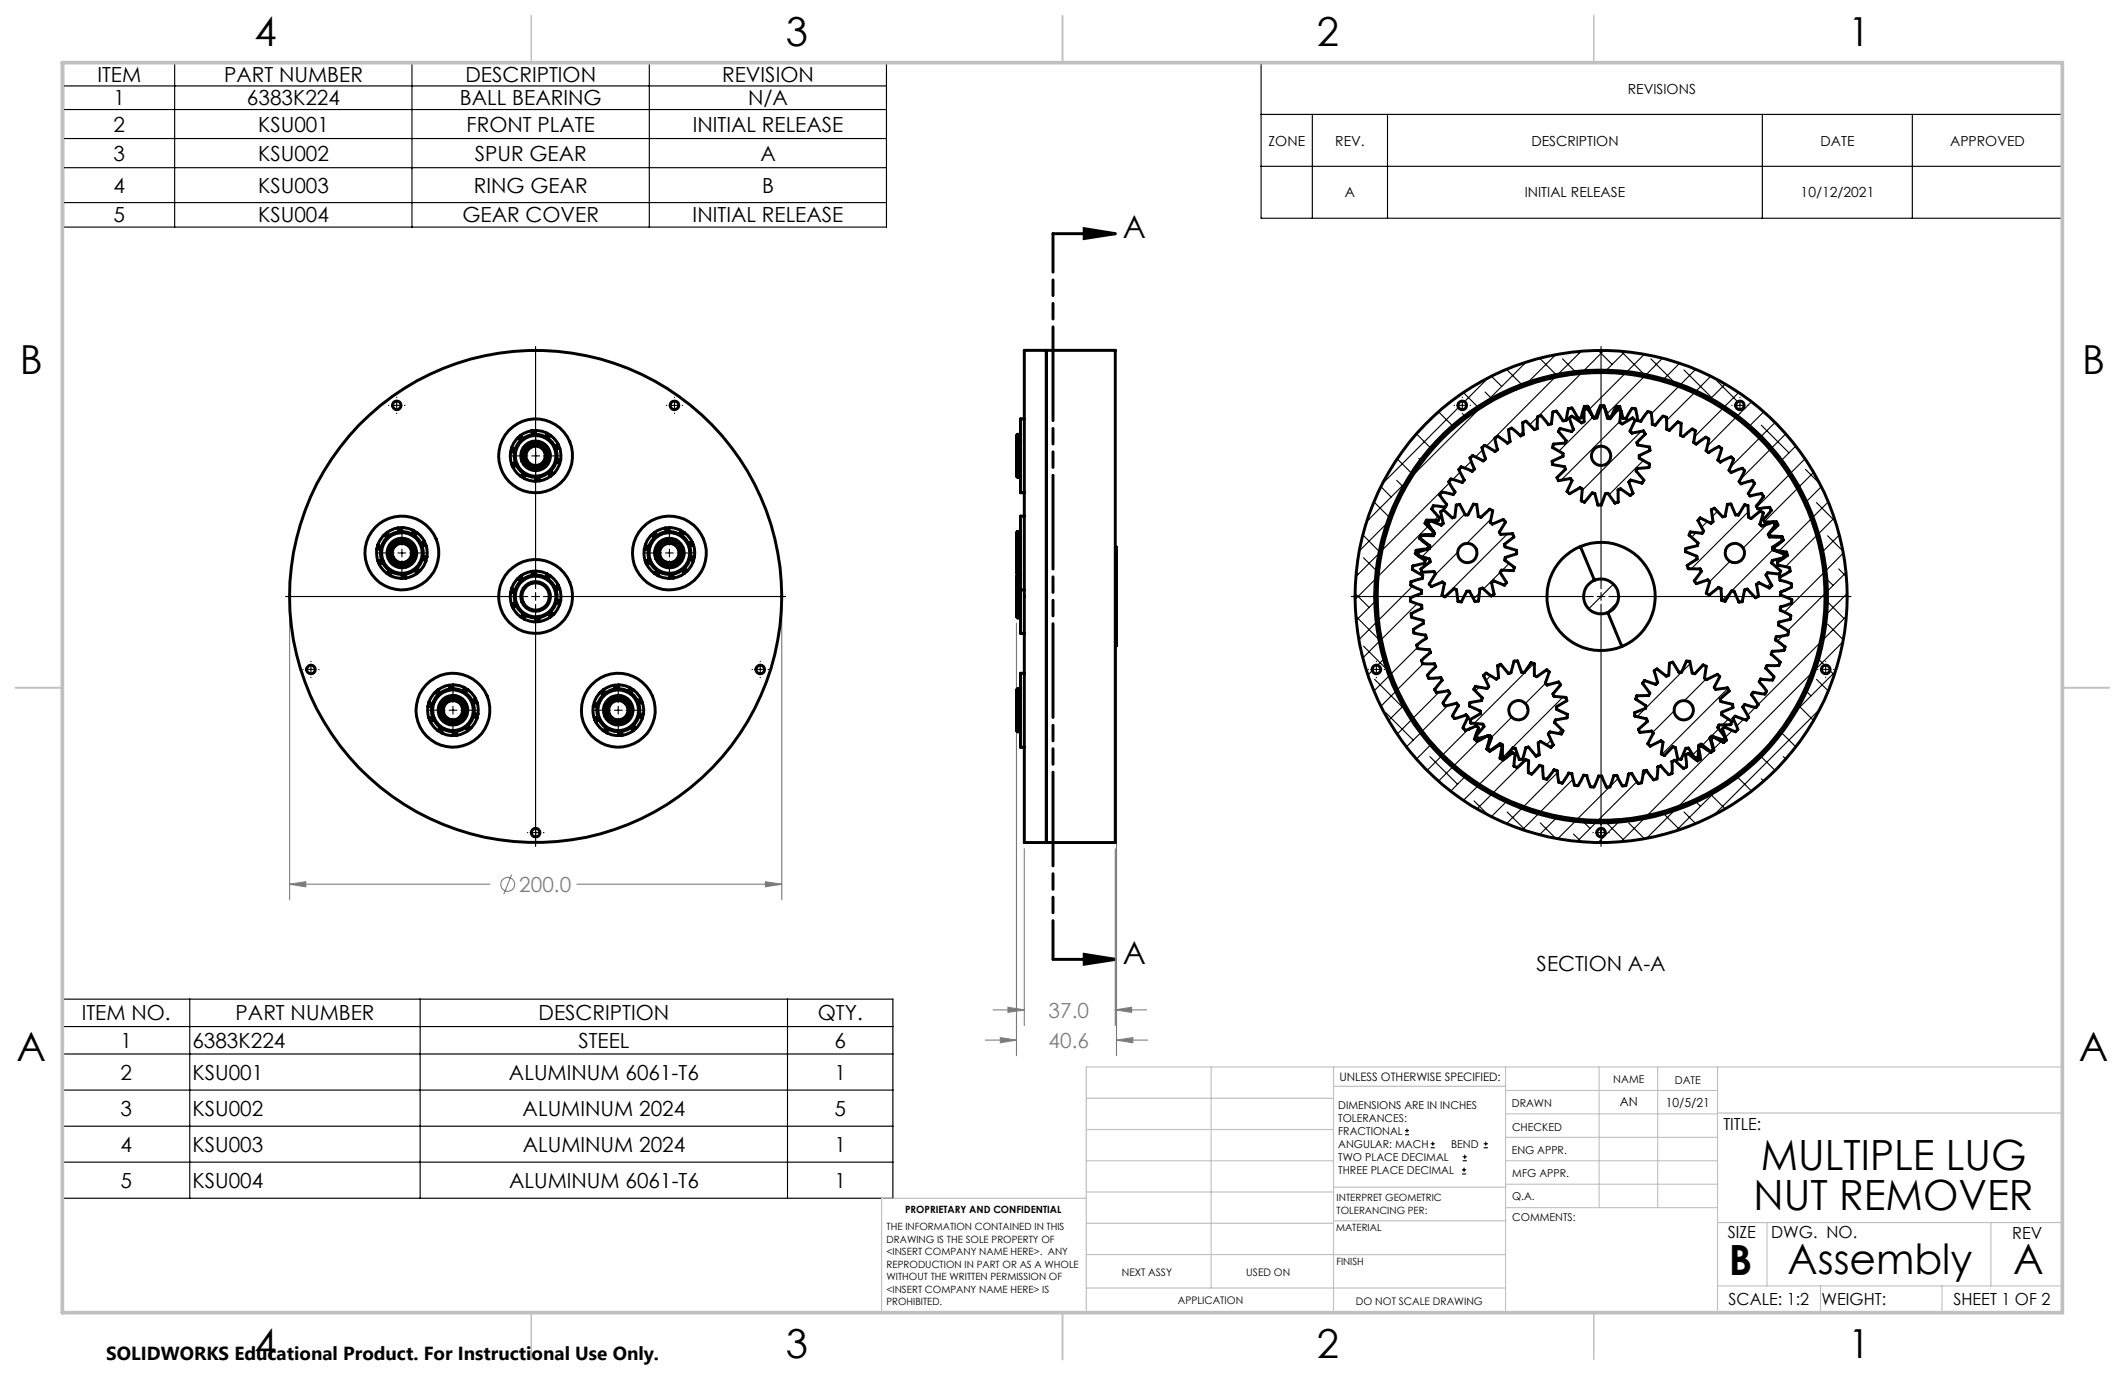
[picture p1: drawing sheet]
<svg xmlns="http://www.w3.org/2000/svg" width="432mm" height="279mm" viewBox="0 0 432 279" stroke-linecap="round" stroke-linejoin="round" font-family="sans-serif">
<g fill="none" stroke="#808080" stroke-width=".23">
<path d="M58.8 122.5v60.3M158.9 122.5v60.3M206.6 126.6v87.9M226.9 131.7v82.8M58.8 179.7l3.3-.5v1zM58.8 179.7h40.8M104 177.7l-1.6 4M117.2 179.7h41.7M155.5 179.2l3.4 .5-3.4 .5zM208.1 172.5v35.9M226.6 172.5v35.9M200.2 211.3h6.4"/>
<path d="M201.8 205.2h6.3M203.3 210.9l3.3 .4-3.3 .6zM204.8 204.7l3.3 .5-3.3 .5zM226.6 205.2l3.3-.5v1zM226.6 205.2h6.4M226.9 211.3l3.3-.4v1zM226.9 211.3h6.3"/>
<circle cx="103.2" cy="179.7" r="1.41"/>
</g>
<g fill="none" stroke="#000" stroke-width=".23">
<path d="M12.9 12.7h167.2v33.4h-167.2zM12.9 17.5h167.2M35.5 12.7v33.4M83.7 12.7v33.4M131.9 12.7v33.4M256.3 12.7h162.8v31.6h-162.8zM12.9 22.3h167.2M12.9 28.2h167.2M12.9 34.1h167.2M256.3 23.2h162.8M256.3 33.8h162.8M266.7 23.2v21.1"/>
<path d="M281.9 23.2v21.1M358.1 23.2v21.1M388.6 23.2v21.1M12.9 41.2h167.2M108.8 70.4v49.2M325.3 70.4v49.2M79 82.4h.1M79.8 82.4h1.6M80.6 80.7v.1M80.6 81.6v1.5M80.6 84h.1M82.2 82.4h.1"/>
<path d="M103.7 92.6h3.5M108.1 92.6h1.5M110.4 92.6h3.6M135.4 82.4h.1M136.2 82.4h1.6M137.1 80.7v.1M137.1 81.6v1.5M137.1 84h.1M138.6 82.4h.1M295.5 82.4h.1M296.3 82.4h1.6M297.1 80.7v.1"/>
<path d="M297.1 81.6v1.5M297.1 84h.1M298.7 82.4h.1M351.9 82.4h.1M352.8 82.4h1.6M353.6 80.7v.1M353.6 81.6v1.5M353.6 84h.1M355.1 82.4h.1M76.5 112.4h3.6M80.9 112.4h1.5M81.7 107.2v3.6"/>
<path d="M81.7 111.6v1.6M81.7 113.9v3.6M83.3 112.4h3.5M130.8 112.4h3.6M135.2 112.4h1.6M136 107.2v3.6M136 111.6v1.6M136 113.9v3.6M137.6 112.4h3.6M58 121.2h49.2M61.5 136h.1M62.4 136h1.6"/>
<path d="M63.2 134.4h.1M63.2 135.3v1.5M63.2 137.6v.1M64.8 136h.1M92 139.2v3.5M108.1 121.2h1.5M108.8 120.4v1.6M108.8 122.8v49.2M110.4 121.2h49.2M125.6 139.2v3.5M152.8 136h.1M153.7 136h1.6"/>
<path d="M154.5 134.4h.1M154.5 135.3v1.5M154.5 137.6v.1M156.1 136h.1M274.6 121.2h49.1M278 136h.1M278.9 136h1.6M279.7 134.4h.1M279.7 135.3v1.5M279.7 137.6v.1M281.3 136h.1M324.6 121.2h1.5"/>
<path d="M325.3 120.4v1.6M325.3 122.8v49.2M326.9 121.2h49.2M369.3 136h.1M370.2 136h1.6M371 134.4h.1M371 135.3v1.5M371 137.6v.1M372.6 136h.1M86.9 144.3h3.6M91.3 144.3h1.6M92 143.5v1.6"/>
<path d="M92 145.9v3.6M93.6 144.3h3.6M120.5 144.3h3.5M124.8 144.3h1.6M125.6 143.5v1.6M125.6 145.9v3.6M127.2 144.3h3.6M107.2 169.2h.1M108.1 169.2h1.5M110.4 169.2h.1M323.7 169.2h.1M324.6 169.2h1.5"/>
<path d="M326.9 169.2h.1M12.7 203h168.7v40.5h-168.7zM12.7 208.6h168.7M12.7 214.2h168.7M38.6 203v40.5M85.4 203v40.5M160 203v40.5M12.7 221.5h168.7M12.7 228.8h168.7M12.7 236.1h168.7M285.5 230.6h.8M285.5 229.7h.8"/>
<path d="M285.9 229.3v.9M290.7 233.2h.8M290.7 232.4h.8M291.1 232v.8M297.1 238.5h.8M297.1 237.7h.8M297.2 235.9h.9M297.2 235.1h.9M297.5 237.3v.8M297.6 234.6v.9M301.5 233.2h.8M301.5 232.4h.8"/>
<path d="M301.9 232v.8"/>
</g>
<path d="M220.3 46.5l6.4 1-6.4 1zM220.3 193.9l6.4 1-6.4 1z" fill="none" stroke="#000" stroke-width=".6" stroke-linecap="butt"/>
<path d="M214 47.5h12.7M214 194.9h12.7" fill="none" stroke="#000" stroke-width=".6"/>
<path d="M214 47.5v147.4" fill="none" stroke="#000" stroke-width=".6" stroke-dasharray="19 1.6 3.2 1.6 3.2 1.6" stroke-dashoffset="11.2"/>
<g fill="none" stroke="#c0c0c0" stroke-width=".23">
<path d="M246.1 216.8v44.9M271 216.8v49.9M305.9 216.8v49.9M324.9 216.8v28.6M336.8 216.8v28.6M349 216.8v49.9M419.1 216.8h-198.4v49.9M220.7 235.9h50.3M220.7 229.5h50.3M220.7 223.2h50.3M271 220.7h34.9M305.9 231.1h43.1"/>
<path d="M305.9 226.3h43.1M305.9 221.6h43.1M305.9 235.9h43.1M349 226.2h70.1M220.7 248.6h50.3M220.7 242.2h50.3M220.7 254.9h50.3M220.7 243.5h-41.6v23.2M271 255h34.9M271 248.1h35M271 241.2h35M305.9 240.6h43.1"/>
<path d="M306 245.4h43M349 248.4h70.1M359.1 248.4v12.9M404.6 248.4v12.9M220.7 261.7h85.2M349 261.3h70.1M369.9 261.3v5.4M394.6 261.3v5.4"/>
</g>
<path d="M108 3.2v9.5M215.9 3.2v9.5M323.8 3.2v9.5M3.1 139.7h9.6M419.1 139.7h9.5M108 266.7v9.6M215.9 266.7v9.6M323.8 266.7v9.6" fill="none" stroke="#c0c0c0" stroke-width=".3"/>
<path d="M12.7 12.7h406.4v254h-406.4z" fill="none" stroke="#c0c0c0" stroke-width=".75"/>
<path d="M220.3 46.5l6.4 1-6.4 1zM220.3 193.9l6.4 1-6.4 1z" fill="#000"/>
<path d="M58.8 179.7l3.3-.5v1zM155.5 179.2l3.4 .5-3.4 .5zM203.3 210.9l3.3 .4-3.3 .6zM226.9 211.3l3.3-.4v1zM204.8 204.7l3.3 .5-3.3 .5zM226.6 205.2l3.3-.5v1z" fill="#808080"/>
<g fill="none" stroke="#000" stroke-width=".6">
<path d="M208.1 71.2h18.5v100h-18.5zM212.6 71.2v100zM103.8 91.9h.7M103.9 91l.8 .3M104.7 94l-.8 .2M104.9 94.6l-.7 .4M105.2 89l.6 .5M105.8 88.4l.4 .7M106.3 96.2l-.5 .6M106.8 96.5l-.3 .8M108 87.5l.2 .8M108.9 87.5l-.1 .8"/>
<path d="M108.9 97l-.1 .8M109.5 96.9l.2 .8M111.1 88l-.2 .8M111.4 96.1l.4 .7M111.9 95.7l.6 .5M111.9 88.5l-.5 .6M113 93.9l.7 .4M113.1 93.3l.8 .1M113.4 90.2l-.7 .5M113.8 91.1l-.8 .1M206.8 88.3v8.7M206.8 88.3l-.2 .2v8.3l.2 .2"/>
<path d="M206.8 88.3h.6M206.8 97h.6M208.1 85.1h-.7v15h.7M298.9 92.9l.3-.3 2.2 1 .5-.4-.7-2.3 .5-.4 2.1 1.2 .5-.3-.5-2.4 .5-.4 2 1.5 .5-.3-.3-2.5 .7-.3 1.8 1.6 .6-.3-.2-2.4 .6-.3 1.8 1.7 .6-.2v-1.8l.1-.6 .1-.1 .5-.2 1.6 1.9 .6-.2 .3-2.4 .6-.2 1.4 2 .6-.1 .5-2.4 .7-.1 1.2 2.1 .7-.1 .6-2.3 .8-.1 1 2.2h.6l.9-2.3h.7l.8 2.3 .7 .1 .9-2 .1-.2h.4h.3l.7 2.4 .6 .1 1.2-2.1 .8 .1 .4 2.4 .6 .1 1.4-2 .7 .2 .2 2.4 .6 .2 1.6-1.8 .7 .2v2.4l.6 .3 1.8-1.8 .6 .3-.1 2.4 .5 .3 1.9-1.5 .5 .3-.2 2.5 .5 .2 1.9-1.4 .5 .3 .1 .1-.5 2.4 .5 .4 2.2-1.2 .4 .4-.7 2.3 .5 .4 2.2-1 .4 .4-.9 2.3 .2 .1 .3 .3 2.2-.9 .5 .6-1.1 2.2 .4 .4 2.3-.7 .4 .5-1.3 2.2 .4 .5 2.4-.5 .4 .6-1.5 1.9 .3 .6 2.4-.3 .3 .6-1.6 1.8 .3 .6 2.4-.1 .2 .4 .1 .3-1.8 1.7 .2 .5 2.5 .2 .2 .6-1.9 1.6 .1 .6 2.4 .3 .2 .7-2 1.3v.5l.1 .2 2.3 .5 .1 .6-2.1 1.2 .1 .6 2.3 .8v.3a.56 .56 0 0 1-.5 .7l-1.2 .5a.53 .53 0 0 0-.5 .8l1.7 .7a.59 .59 0 0 1 .6 .8l-.1 .2-1.7 .6a.56 .56 0 0 0-.6 .7l2.2 1.2-.1 .7-2.3 .6-.1 .2v.4l2 1.3-.1 .7-2.4 .4-.1 .6 1.9 1.4v.3l-.2 .5-2.4 .1-.2 .7 1.8 1.5-.2 .7h-2.4l-.3 .5 1.7 1.8-.3 .7-2.4-.2-.3 .5 1.5 1.9-.4 .6-2.4-.3-.3 .5 1.2 1.7 .1 .4-.4 .5-2.3-.6-.4 .5 1.2 2.1-.1 .1-.3 .4-2.3-.8-.5 .5 1 2.2-.5 .5-2.2-1-.4 .4 .8 2.3-.6 .5-2.1-1.2-.4 .3-.1 .1 .7 2.3-.5 .4-.9-.4-1.2-.9-.6 .4 .4 2.4-.2 .1-.4 .2-1.9-1.5-.5 .3 .2 2.1v.3l-.2 .1-.4 .2-1.8-1.6-.6 .2 .1 2.5-.7 .2-1.6-1.8-.6 .2-.2 2.5-.7 .2-1.3-1.7a.49 .49 0 0 0-.7-.1l-.4 2.4-.7 .1-1.3-2h-.5l-.2 .1-.5 2.3-.6 .1-.3-.2-1-1.9h-.6l-.8 2.3h-.7l-.9-2.2h-.7l-.9 2.2h-.7l-.8-2.3-.6-.1-1.2 2.2-.6-.1-.6-2.4-.6-.1-1.4 2-.6-.1-.4-2.4-.6-.2-1.5 2-.7-.2-.2-2.5-.5-.2-1.7 1.8-.6-.3v-2.4l-.5-.3-1.8 1.7-.7-.3 .3-2.5-.6-.3-1.9 1.5-.5-.2-.1-.1v-.3l.5-2.1-.6-.4-2 1.3-.5-.3 .6-2.4-.3-.2-.2-.2-2.2 1.1-.5-.4 .9-2.3-.2-.2a.48 .48 0 0 0-.8 0l-1.4 .6a.54 .54 0 0 1-.7-.3l.9-2.3-.4-.5-2.4 .8-.4-.5 1.3-2.1-.4-.5-2.4 .5-.4-.5 1.4-2-.3-.6-2.4 .4-.4-.6 1.6-1.8-.3-.6-2.5 .2-.2-.7 1.6-1.7-.2-.6h-2.4l-.2-.7 1.8-1.6-.2-.6-2.4-.2-.2-.7 1.9-1.4v-.2l-.1-.5-2.4-.4-.1-.7 2-1.2v-.7l-2.4-.6-.1-.7 2.2-1.1v-.6l-2.3-.8v-.7l2.3-.9v-.7l-2.2-1v-.3v-.4l2.3-.7 .1-.6-1.1-.6-1-.7 .1-.6 2.4-.6 .1-.5-2-1.4 .2-.7 2.4-.3v-.2l.1-.4-1.9-1.5 .3-.7 2.4-.1 .2-.6-1.7-1.7 .2-.5v-.1l2.4 .1 .3-.6-1.4-1.6-.2-.2 .1-.2 .3-.4 2.4 .3 .1-.2 .2-.4-1.5-1.9 .4-.6 2.4 .4 .4-.4-1.3-2.1 .4-.6 2.4 .7 .3-.5-1.1-2.1 .5-.5 2.3 .9 .4-.5-.9-2.2zM318.9 85l.5-.4 2 1.3 .3-.1 .2-.1v-2.4l.6-.3 1.4 2 .5-.1 .9-2.3 .7 .1 .6 2.3 .6 .1 1.5-1.9 .7 .3-.3 2.4 .5 .2 2.2-1.2 .4 .5-1 2.2 .4 .4 2.4-.4 .3 .6-1.7 1.7 .2 .5 2.4 .4 .1 .7-2.2 1.1v.5l2.1 1.2-.1 .7-2.5 .2-.1 .5 1.5 1.9-.3 .6-2.4-.7-.3 .4 .8 2.4-.5 .4-2-1.4-.5 .3v2.4l-.6 .2-1.5-1.9h-.3h-.2l-.8 2.3h-.7l-.6-2.3-.6-.1-1.5 1.9-.7-.3 .2-2.5-.4-.2-2.2 1.2-.5-.4 1-2.3-.3-.4-2.4 .5-.3-.7 1.7-1.6-.2-.6-2.4-.4-.1-.7 2.2-1v-.6l-2.1-1.2 .1-.7 2.5-.3 .1-.4-1.5-1.8 .3-.6 2.4 .6 .3-.4zM76.6 111.6h.8M76.8 110.7l.7 .4M77.5 113.8l-.8 .1M77.8 114.3l-.7 .5M78 108.8l.6 .5M78.7 108.2l.4 .7M79.1 115.9l-.5 .6"/>
<path d="M79.6 116.2l-.3 .8M80.8 107.3l.2 .8M81.7 116.7l-.1 .8M81.7 107.2l-.1 .8M82.3 116.7l.2 .8M84 107.7l-.3 .8M84.3 115.9l.4 .7M84.7 115.5l.6 .5M84.7 108.2l-.5 .6M85.8 113.7l.8 .3M86 113.1h.8M86.3 110l-.7 .4"/>
<path d="M86.6 110.8l-.8 .2M103.9 119.6l.8 .3M105.2 117.6l.6 .5M105.8 117l.4 .7M108 116.1l.2 .8M108.9 116l-.1 .8M111.1 116.6l-.2 .7M111.9 117.1l-.5 .6M113.4 118.8l-.7 .5M113.8 119.7l-.8 .1M130.9 111.6l.8 .1M131.1 110.7l.7 .4"/>
<path d="M131.9 113.8l-.8 .1M132.1 114.3l-.7 .5M132.3 108.8l.7 .5M133 108.2l.4 .7M133.5 115.9l-.5 .6M134 116.2l-.3 .8M135.1 107.3l.3 .8M136.1 116.7l-.1 .8M136.1 107.2l-.1 .8M136.7 116.7l.2 .8M138.3 107.7l-.3 .8M138.6 115.9l.4 .7"/>
<path d="M139.1 115.5l.6 .5M139.1 108.2l-.6 .6M140.2 113.7l.7 .3M140.3 113.1h.8M140.6 110l-.7 .4M140.9 110.8l-.7 .2M206.8 108v8.7M206.8 108a.67 .67 0 0 0-.2 .8v6.7a1.17 1.17 0 0 0 .2 1.2M206.8 116.8v8.8M206.8 116.8l-.2 .3v8.2l.2 .3M206.8 108h.6M206.8 116.7h.6"/>
<path d="M206.8 116.8h.6M207.4 119.9v8.8h.7M207.4 119.9h.7M208.1 104.9h-.7v15M226.6 111.2h.3v19.2M290.6 105.8l2.3 .9 .4-.3-.6-2.4 .6-.4 1.9 1.6 .4-.1 .3-2.5 .7-.1 1.1 2.1h.6l1.1-2.2 .7 .2 .4 2.4 .4 .1 1.8-1.6 .6 .3-.5 2.4 .4 .3 2.3-.9 .4 .5-1.2 2 .2 .4 2.5-.1 .2 .7-1.9 1.5 .1 .5 2.4 .7v.7l-2.3 .8-.1 .5 1.9 1.5-.2 .7-2.4-.1-.1 .1-.2 .3 1.3 2.1-.4 .5-2.2-.9-.4 .4 .5 2.4-.6 .3-1.8-1.6-.2 .1-.3 .1-.3 2.4-.7 .1-1.1-2.1h-.5l-1.2 2.2-.6-.1-.4-2.4-.1-.1-.4-.1-1.8 1.7-.6-.4 .5-2.3-.3-.3-2.3 .9-.5-.5 1.3-2.1-.3-.5-2.4 .2-.3-.7 1.9-1.4-.1-.6-2.3-.7-.1-.7 2.4-.8v-.5l-1.9-1.5 .2-.6h2.5l.2-.4-1.3-2zM321.1 111.1a11 11 0 0 0-5.9 14.3 11 11 0 0 0 14.4 6M321.1 111.1a11 11 0 0 1 14.4 5.9 11 11 0 0 1-5.9 14.4M321.1 111.1l2.9 6.8M324 117.9a3.6 3.6 0 0 0-1.9 4.7 3.6 3.6 0 0 0 4.6 1.9M324 117.9a3.6 3.6 0 0 1 4.6 1.9 3.6 3.6 0 0 1-1.9 4.7M345.5 105.2l2.2 1.1 .4-.3-.4-2.4 .7-.3 1.7 1.7 .5-.1 .4-2.4 .7-.1 1 2.2 .5 .1 1.3-2.1 .7 .1 .1 2.4 .5 .3 1.9-1.6 .6 .4-.7 2.3 .4 .4 2.3-.8 .5 .6-1.5 1.9 .2 .4 2.5 .2 .2 .7-2 1.3 .1 .5 2.2 .9v.7l-2.4 .6v.1l-.1 .4 1.8 1.6-.2 .7-2.4-.3-.4 .4 1.2 2.2-.4 .5-2.2-1.1-.5 .3 .4 2.4-.6 .4-1.7-1.8-.5 .2-.5 2.4h-.7l-.9-2.2h-.6l-1.2 2.1-.8-.2-.1-2.4-.5-.2-1.9 1.5-.6-.4 .7-2.3-.4-.4-2.3 .8-.4-.6 1.4-1.9-.1-.2-.1-.3h-2.5l-.2-.7 2.1-1.3-.1-.6-2.3-.9v-.7l2.4-.6 .2-.5-1.9-1.6 .3-.6 2.4 .3 .3-.5-1.2-2.1z"/>
<path d="M91.2 139.2l.2 .8M92.1 139.2l-.1 .7M94.3 139.7l-.2 .7M103.8 120.4l.7 .1M104.7 122.6l-.8 .2M104.9 123.2l-.7 .4M106.3 124.8l-.5 .5M106.8 125.1l-.3 .7M108.9 125.6l-.1 .8M109.5 125.5l.2 .8M111.4 124.7l.4 .7M111.9 124.3l.6 .5"/>
<path d="M113 122.5l.7 .3M113.1 121.9l.8 .1M124.8 139.2l.2 .8M125.7 139.2l-.1 .7M128 139.7l-.3 .7M206.8 139.9v8.8M206.8 139.9a.67 .67 0 0 0-.2 .9v6.7a1.25 1.25 0 0 0 .2 1.2M206.8 139.9h.6M206.8 125.6h.6M208.1 136.8h-.7v15h.7M226.6 130.4h.3M226.9 130.4v.8h-.3"/>
<path d="M301.4 137.3l.6-.5 2.1 1.2 .4-.3-.2-2.4 .6-.3 1.6 1.8 .5-.1 .7-2.4h.7l.8 2.3 .5 .1 1.4-2 .7 .2v2.4l.2 .1 .3 .1 2-1.4 .5 .4-.8 2.3 .4 .4 2.3-.6 .4 .6-1.5 1.8v.1l.2 .4 2.4 .2 .2 .7-2.1 1.2v.5l2.2 1.1-.1 .7-2.3 .4-.2 .4v.1l1.7 1.7-.3 .7-2.4-.5-.3 .5 1 2.2-.5 .5-2.1-1.3-.4 .4 .2 2.4-.7 .3-1.6-1.9-.4 .1-.7 2.4h-.7l-.8-2.3h-.5l-1.4 2-.7-.2v-2.5l-.5-.2-2 1.4-.5-.4 .8-2.3-.4-.4-2.3 .7-.4-.6 1.6-1.9-.3-.5-2.4-.2-.2-.7 2.1-1.2v-.5l-2.2-1 .1-.7 2.4-.5 .1-.4-1.7-1.8 .3-.6 2.4 .4 .3-.4zM326.7 124.5l2.9 6.9M336.1 136.3l.6-.4 2 1.5 .4-.2 .1-2.4 .7-.3 1.3 2.1h.5l1-2.3 .7 .1 .5 2.4 .5 .1 1.7-1.8 .6 .3-.3 2.4 .1 .1 .3 .2 2.2-1.1 .5 .5-1.2 2.1 .3 .5 2.4-.3 .4 .6-1.9 1.6 .1 .3 .1 .3 2.4 .5v.7l-2.2 .9-.1 .5 2.1 1.4-.2 .6-2.4 .1-.3 .5 1.5 2-.4 .6-2.3-.8-.3 .4 .7 2.3-.6 .4-1.9-1.5-.4 .2-.2 2.5-.7 .2-1.3-2.1h-.6l-.9 2.3-.7-.1-.5-2.3-.5-.2-1.7 1.8-.6-.3 .3-2.4-.4-.3-2.2 1.1-.5-.5 1.2-2.1-.4-.4-2.4 .2-.3-.6 1.9-1.6-.2-.5-2.4-.6-.1-.7 2.3-.9v-.5l-2-1.3 .2-.7 2.4-.1 .2-.5-1.4-1.9 .4-.6 2.2 .8 .4-.4zM86.9 143.5l.8 .1M87.1 142.7l.8 .3M87.9 145.7l-.8 .2M88.1 146.3l-.6 .4M88.4 140.7l.6 .5M89 140.1l.4 .7M89.5 147.9l-.5 .6M90 148.2l-.3 .7M92.1 148.7l-.1 .8"/>
<path d="M92.7 148.6l.2 .8M94.7 147.8l.3 .7M95.1 147.4l.6 .5M95.1 140.2l-.5 .6M96.2 145.6l.7 .3M96.3 145.1h.9M96.6 141.9l-.6 .5M97 142.8l-.8 .1M120.5 143.5l.8 .1M120.8 142.7l.7 .3M121.5 145.7l-.8 .2M121.7 146.3l-.6 .4"/>
<path d="M122 140.7l.6 .5M122.6 140.1l.4 .7M123.1 147.9l-.5 .6M123.6 148.2l-.3 .7M125.7 148.7l-.1 .8M126.3 148.6l.2 .8M128.2 147.8l.4 .7M128.7 147.4l.6 .5M128.7 140.2l-.5 .6M129.8 145.6l.7 .3M129.9 145.1h.8M130.2 141.9l-.7 .5"/>
<path d="M130.6 142.8l-.8 .1M206.8 148.7h.6"/>
<circle cx="80.6" cy="82.4" r=".87"/>
<circle cx="108.8" cy="92.6" r="2.12"/>
<circle cx="108.8" cy="92.6" r="1.97"/>
<circle cx="108.8" cy="92.6" r="5.2"/>
<circle cx="108.8" cy="92.7" r="2.78"/>
<circle cx="108.8" cy="92.6" r="3"/>
<circle cx="108.8" cy="92.6" r="4.1"/>
<circle cx="108.8" cy="92.6" r="7.5"/>
<circle cx="108.8" cy="92.6" r="4.4"/>
<circle cx="108.8" cy="92.6" r="2.5"/>
<circle cx="137" cy="82.4" r=".88"/>
<circle cx="297.1" cy="82.4" r=".88"/>
<circle cx="325.4" cy="92.6" r="1.95"/>
<circle cx="353.6" cy="82.4" r=".88"/>
<circle cx="81.6" cy="112.4" r="4.4"/>
<circle cx="81.7" cy="112.4" r="2.77"/>
<circle cx="81.7" cy="112.4" r="2.49"/>
<circle cx="81.7" cy="112.4" r="7.5"/>
<circle cx="81.7" cy="112.4" r="2.12"/>
<circle cx="81.7" cy="112.4" r="1.96"/>
<circle cx="81.7" cy="112.4" r="3"/>
<circle cx="81.7" cy="112.4" r="5.2"/>
<circle cx="81.7" cy="112.4" r="4.1"/>
<circle cx="136" cy="112.4" r="2.5"/>
<circle cx="136" cy="112.4" r="4.1"/>
<circle cx="136" cy="112.4" r="7.5"/>
<circle cx="136" cy="112.4" r="4.4"/>
<circle cx="136" cy="112.4" r="5.2"/>
<circle cx="136" cy="112.4" r="2.12"/>
<circle cx="136" cy="112.4" r="1.97"/>
<circle cx="136" cy="112.4" r="2.77"/>
<circle cx="136" cy="112.4" r="3"/>
<circle cx="298.2" cy="112.4" r="1.96"/>
<circle cx="352.5" cy="112.4" r="1.96"/>
<circle cx="63.2" cy="136" r=".89"/>
<circle cx="108.8" cy="121.2" r="5.2"/>
<circle cx="108.8" cy="121.2" r="2.78"/>
<circle cx="108.8" cy="121.2" r="3"/>
<circle cx="108.8" cy="121.2" r="4.1"/>
<circle cx="108.8" cy="121.2" r="7.5"/>
<circle cx="108.8" cy="121.2" r="4.4"/>
<circle cx="108.8" cy="121.2" r="50"/>
<circle cx="154.5" cy="136" r=".89"/>
<circle cx="279.7" cy="136" r=".88"/>
<circle cx="325.3" cy="121.2" r="50"/>
<circle cx="325.3" cy="121.2" r="46"/>
<circle cx="325.3" cy="121.2" r="45.5"/>
<circle cx="371" cy="136" r=".87"/>
<circle cx="92" cy="144.3" r="2.13"/>
<circle cx="92" cy="144.3" r="3"/>
<circle cx="92" cy="144.3" r="5.2"/>
<circle cx="92" cy="144.3" r="4.1"/>
<circle cx="92" cy="144.3" r="2.78"/>
<circle cx="92" cy="144.3" r="2.51"/>
<circle cx="92.1" cy="144.3" r="7.5"/>
<circle cx="92.1" cy="144.3" r="1.96"/>
<circle cx="92.1" cy="144.3" r="4.4"/>
<circle cx="125.6" cy="144.3" r="3"/>
<circle cx="125.6" cy="144.3" r="5.2"/>
<circle cx="125.6" cy="144.3" r="4.1"/>
<circle cx="125.6" cy="144.3" r="2.5"/>
<circle cx="125.6" cy="144.3" r="4.4"/>
<circle cx="125.6" cy="144.3" r="1.96"/>
<circle cx="125.6" cy="144.3" r="2.77"/>
<circle cx="125.7" cy="144.3" r="7.5"/>
<circle cx="125.7" cy="144.3" r="2.13"/>
<circle cx="308.5" cy="144.3" r="1.96"/>
<circle cx="342.1" cy="144.3" r="1.97"/>
<circle cx="108.8" cy="169.2" r=".89"/>
<circle cx="325.4" cy="169.2" r=".87"/>
</g>
<g fill="none" stroke="#000" stroke-width=".23">
<path d="M297.4 79.8l2.8 2.9M301.8 79.7l1.3 1.3M302.4 76.8l-4.8 4.8M303 76.4l2.2 2.1M306.2 75.2l3 2.9M309.4 73.8l.2 .2M310.1 73.6l-7.8 7.8M312.8 72.8l3.4 3.3M316 76.7l-14 14M316.1 72.1l-5.6 5.5M317.5 72.9l2.6 2.6M320.5 71.4l.4 .4"/>
<path d="M321.3 75.9l-10.5 10.4M321.3 71.4l-4.7 4.6M324.2 75.2h.1M324.7 71.2l2.9 2.8M325.9 71.2l-4.1 4.2M329.4 71.4l4.6 4.6M330.2 76l-7.2 7.1M330.2 71.4l-3.8 3.8M334.1 76.6l-7.6 7.5M334.2 72l-3.6 3.5M335.5 72.9l4.7 4.7M337.8 72.8l-3.3 3.3"/>
<path d="M341.1 78.5l-5.5 5.6M341.3 73.8l-3.2 3.2M342.2 75.2l5.6 5.6M344.3 79.8l-5.7 5.6M344.6 75l-3.1 3.1M347.6 76.4l-2.9 3M348.9 77.4l4.2 4.2M350.6 78l-3 3M353.3 79.8l-2.9 2.9M280.6 98.9l2.1 2.1M283.8 97.6l1.3 1.3M283.9 93.2l2.9 2.9"/>
<path d="M285.5 98.1l-7.8 7.9M287.8 88.2l2.9 2.8M288.3 93.1l.3 .4M292.3 83.7l2.8 2.8M292.8 88.7h.1M294.5 98.1l-13.7 13.7M296.4 82.8l-15.5 15.5M296.7 96l-1.5 1.4M297.3 84.2l.3 .3M298.9 93.7l-1.3 1.4M300.8 82.9l-13.7 13.7M301.3 91.4l-1.5 1.5"/>
<path d="M309.5 87.7l-.7 .7M323.7 84.7l-6.9 7M325.8 82.6l-.8 .8M329.2 85.6l-12 12M333.5 87.7l-12 11.9M333.9 93.6l-6.9 6.9M350.1 83l-5.8 5.7M352.7 84.8l-5.7 5.8M354.3 82.8l.2 .2M355.9 81.6l-2.8 2.9M357.5 89l-5.9 5.9M357.9 86.4l5.6 5.6"/>
<path d="M358.4 83.7l-2.8 2.8M359.7 91.3l-6.1 6.1M360.7 85.8l-2.8 2.9M362.9 88.2l-2.9 2.8M363.5 96.5l-6.5 6.5M364.9 90.6l-2.8 2.9M365.2 98.1l.6 .6M365.2 99.3l-6.7 6.7M366.8 93.2l-2.9 2.9M366.9 95.4l2.9 2.9M368.5 96l-2.9 2.9M370.1 98.9l-3 3"/>
<path d="M275.6 116.3l.3 .4M276.9 108.7l3.3 3.3M277.1 113.3l2.5 2.6M278 105.2l.2 .3M279.3 102.1l3 3M279.5 117.7l-4.2 4.1M280.2 112.5l-4.7 4.7M281.8 106.4l-5.6 5.6M287 119.1l-6.9 6.9M289.1 117.1l-.6 .6M290.2 107l-10.2 10.1M292.2 104.9l-.8 .8"/>
<path d="M296.2 112.2l-4.8 4.8M297.6 104.5l-8.6 8.6M299.6 102.5l-.5 .5M303 105.5l-5 4.9M304.8 116.3l-3.4 3.4M306.3 108.5l-12.8 12.7M306.7 114.5l-1.4 1.4M325.7 101.8l-.8 .8M327.9 118.7l-5.1 5M344.7 108.2l-1 1M346.9 106l-1.1 1.1M349 103.9l-1.1 1.1"/>
<path d="M351.5 114.1l-4.1 4.1M355.2 104l-11.5 11.6M359 106.6l-4.8 4.8M359.8 118.5l-.7 .7M360.3 111.7l-8.4 8.4M362.2 109.7l-.3 .3M368 105.4l-6.5 6.5M369.1 102.1l3.9 3.9M369.1 108.8l-6.3 6.3M370.6 116.4l-8 8M371.2 117.7l1.3 1.3M371.4 108.9l3.1 3.1"/>
<path d="M371.5 102l-3.1 3.1M372.7 105.2l-3.2 3.2M373.6 115.6l1.6 1.6M373.8 108.7l-3.4 3.3M374.5 112.4l-3.4 3.5M375.1 116.3l-3.8 3.8M275.3 120.6l2.9 2.8M275.5 125.2l4.7 4.7M277.1 131.3l4.7 4.7M278.8 136.3l-.8 .9M279.3 138l5.6 5.7M279.3 120.1h.1"/>
<path d="M279.4 122.3l-3.8 3.7M279.6 126.5l-3.5 3.5M280.2 130.4l-3.3 3.3M281.2 133.9l-1.3 1.3M282.3 137.3l-3.1 3.1M287.9 122.7l-7.2 7.2M288 131.6l-5.4 5.3M289.2 134.9l-5.2 5.2M300.6 139.6l-.8 .8M300.6 120.5l-1.2 1.2M302.9 137.3l-1 1M305.1 135.1l-.7 .7"/>
<path d="M311.7 134.8l-12.1 12.2M314 138.9l-4 4M328.7 122.3l-2.2 2.3M343.5 134.8l-9.1 9.1M346.6 138l-4.3 4.3M351.1 139.9l-13.4 13.4M351.8 120.2l-1.9 1.8M357.3 121l-.3 .3M362.2 129.2l-1 1.1M368.1 136.8l-27.1 27.1M369.1 138l2.4 2.4M369.5 133.9l1.3 1.3"/>
<path d="M369.9 130.6l-12.6 12.6M370.8 120.6l-7.5 7.6M371.3 122.3l3.4 3.4M371.4 126.8l3.1 3.2M371.8 136.3l.7 .6M373 136.5l-7.8 7.8M373.6 133.6l.2 .1M374.5 130.4l-5.6 5.6M375.2 125.2l-4.7 4.7M375.4 120.6l-4.2 4.1M281.6 144.8l5.6 5.6M283.6 140.5l-3 3"/>
<path d="M285.1 143.5l-2.9 2.9M286.8 146.3l-2.9 2.9M288.6 148.9l-2.8 2.9M290.5 153.7l5.7 5.6M290.7 151.4l-2.9 2.8M292.4 140.7l-5.2 5.2M292.8 153.7l-2.8 2.9M294.2 143.3l-5.2 5.3M295.1 155.9l-2.8 2.8M297.6 157.9l-2.8 2.9M298.3 148.2l-5.1 5.2M300.2 159.8l-2.8 2.8"/>
<path d="M300.6 150.4l-5.1 5.1M306 154l-5.4 5.4M307.2 145.7l-4.1 4.1M310.1 154.4l-6.7 6.7M312.7 152.9l-.6 .6M315.2 150.4l-.9 .9M316.4 157l-6.8 6.9M317.3 148.3l-.7 .7M317.6 141.7l-12.2 12.1M319.6 158.4l-6.6 6.6M328.8 158.2l-8.3 8.2M332.6 158.9l-7.9 7.8"/>
<path d="M334.3 144l-1.6 1.6M334.7 156.7l-.9 .9M340.2 144.5l-4.4 4.3M345.2 152.2l-1.2 1.2M347.6 152.8l-12.9 12.9M349.3 148.1l-3.4 3.3M349.8 150.6l-1.6 1.6M351.2 146.1l-1.2 1.2M352 148.4l-1.4 1.4M353.1 157.9l2.8 2.9M354.3 146.2l-1.4 1.3M356.7 143.7l-1.6 1.6"/>
<path d="M357.9 153.7l2.8 2.9M357.9 158.3l.5 .4M362.1 148.9l2.8 2.9M362.4 153.7l.5 .5M365.6 143.5l2.9 2.9M367.1 140.5l.9 .9M369.8 144.1l-21.5 21.5M299.5 162.7l2.9 2.9M302.3 161l.6 .6M303.1 161.4l-3 3M306 162.9l-3 3M306.2 165l3.9 3.8"/>
<path d="M309.2 164.3l-3.1 3.1M312.6 165.4l-3.2 3.2M313 167.2l3.1 3.2M316.2 166.3l-3.4 3.3M319.7 169.5l1.6 1.5M320.1 166.9l-3.6 3.5M321.8 167.1l1.3 1.2M324.3 167.2l-3.8 3.8M326.4 167.2l3.4 3.4M328.9 167.1l-4.2 4.1M330.9 167.2l3.3 3.2M334 166.4l-4.6 4.6"/>
<path d="M337.7 169.5l.1 .1M338.1 165.4l3 2.9M340.2 164.7l-5.6 5.7M342.2 165l2.4 2.4M344.7 162.9l.8 1M347.6 161.4l3 3M348.4 161l-7.8 7.8"/>
</g>
<g font-size="8.5">
<text x="357.8" y="237.7">MULTIPLE LUG</text>
<text x="356.3" y="245.8">NUT REMOVER</text>
<text x="351.3" y="259">B</text>
<text x="363.2" y="258.9">Assembly</text>
<text x="409.1" y="258.9">A</text>
</g>
<g font-size="8.1">
<text x="51.7" y="9.3">4</text>
<text x="159.7" y="9.3">3</text>
<text x="267.6" y="9.3">2</text>
<text x="375.6" y="9.3">1</text>
<text x="4" y="76">B</text>
<text x="423.1" y="76">B</text>
<text x="3.3" y="215.7">A</text>
<text x="422.4" y="215.7">A</text>
<text x="51.7" y="276">4</text>
<text x="159.7" y="276">3</text>
<text x="267.6" y="276">2</text>
<text x="375.6" y="276">1</text>
</g>
<g font-size="6.3">
<text x="228.2" y="48.4">A</text>
<text x="228.2" y="195.8">A</text>
</g>
<g font-size="4.2">
<text x="19.8" y="16.6">ITEM</text>
<text x="45.5" y="16.6">PART NUMBER</text>
<text x="94.6" y="16.6">DESCRIPTION</text>
<text x="146.7" y="16.6">REVISION</text>
<text x="23.1" y="21.4">1</text>
<text x="50.2" y="21.4">6383K224</text>
<text x="93.4" y="21.4">BALL BEARING</text>
<text x="152" y="21.4">N/A</text>
<text x="23.1" y="26.7">2</text>
<text x="52.4" y="26.7">KSU001</text>
<text x="94.8" y="26.7">FRONT PLATE</text>
<text x="140.8" y="26.7">INITIAL RELEASE</text>
<text x="23.1" y="32.6">3</text>
<text x="52.4" y="32.6">KSU002</text>
<text x="96.5" y="32.6">SPUR GEAR</text>
<text x="154.5" y="32.6">A</text>
<text x="23.1" y="39.1">4</text>
<text x="52.4" y="39.1">KSU003</text>
<text x="96.3" y="39.1">RING GEAR</text>
<text x="154.9" y="39.1">B</text>
<text x="23.1" y="45.2">5</text>
<text x="52.4" y="45.2">KSU004</text>
<text x="94" y="45.2">GEAR COVER</text>
<text x="140.7" y="45.2">INITIAL RELEASE</text>
<text x="312.2" y="197.4">SECTION A-A</text>
<text x="16.6" y="207.3">ITEM NO.</text>
<text x="47.9" y="207.3">PART NUMBER</text>
<text x="109.4" y="207.3">DESCRIPTION</text>
<text x="166.2" y="207.3">QTY.</text>
<text x="24.5" y="212.9">1</text>
<text x="39.1" y="212.9">6383K224</text>
<text x="117.5" y="212.9">STEEL</text>
<text x="169.6" y="212.9">6</text>
<text x="24.5" y="219.4">2</text>
<text x="39.1" y="219.4">KSU001</text>
<text x="103.4" y="219.4">ALUMINUM 6061-T6</text>
<text x="169.6" y="219.4">1</text>
<text x="24.5" y="226.7">3</text>
<text x="39.1" y="226.7">KSU002</text>
<text x="106.2" y="226.7">ALUMINUM 2024</text>
<text x="169.6" y="226.7">5</text>
<text x="24.5" y="234">4</text>
<text x="39.1" y="234">KSU003</text>
<text x="106.2" y="234">ALUMINUM 2024</text>
<text x="169.6" y="234">1</text>
<text x="24.5" y="241.3">5</text>
<text x="39.1" y="241.3">KSU004</text>
<text x="103.4" y="241.3">ALUMINUM 6061-T6</text>
<text x="169.6" y="241.3">1</text>
</g>
<g font-size="4.2" fill="#808080">
<text x="105.5" y="181.2">200.0</text>
<text x="213.1" y="206.8">37.0</text>
<text x="213.1" y="212.9">40.6</text>
</g>
<text font-size="3.8" x="21.6" y="276.3">SOLIDWORKS Educational Product. For Instructional Use Only.</text>
<g font-size="3.4">
<text x="350.2" y="229.5">TITLE:</text>
<text x="351.1" y="251.6">SIZE</text>
<text x="359.9" y="251.6">DWG. NO.</text>
<text x="408.9" y="251.7">REV</text>
<text x="351.2" y="265.2">SCALE: 1:2</text>
<text x="370.1" y="265.3">WEIGHT:</text>
<text x="396.9" y="265.2">SHEET 1 OF 2</text>
</g>
<g font-size="2.8">
<text x="330.8" y="19">REVISIONS</text>
<text x="257.8" y="29.6">ZONE</text>
<text x="271.3" y="29.6">REV.</text>
<text x="311.2" y="29.6">DESCRIPTION</text>
<text x="369.9" y="29.6">DATE</text>
<text x="396.3" y="29.6">APPROVED</text>
<text x="273.3" y="40.1">A</text>
<text x="309.8" y="40.1">INITIAL RELEASE</text>
<text x="365.9" y="40.1">10/12/2021</text>
</g>
<g font-size="2.5">
<text x="329.1" y="224.8">AN</text>
<text x="338.5" y="224.9">10/5/21</text>
</g>
<text font-size="2.4" x="272.2" y="219.7">UNLESS OTHERWISE SPECIFIED:</text>
<g font-size="2.2">
<text x="327.8" y="220.1">NAME</text>
<text x="340.3" y="220.2">DATE</text>
<text x="271.9" y="225.3">DIMENSIONS ARE IN INCHES</text>
<text x="271.9" y="227.9">TOLERANCES:</text>
<text x="307.2" y="224.9">DRAWN</text>
<text x="271.9" y="230.6">FRACTIONAL</text>
<text x="271.9" y="233.2">ANGULAR: MACH</text>
<text x="294.9" y="233.2">BEND</text>
<text x="307.3" y="229.8">CHECKED</text>
<text x="271.9" y="235.9">TWO PLACE DECIMAL</text>
<text x="271.9" y="238.5">THREE PLACE DECIMAL</text>
<text x="307.2" y="234.5">ENG APPR.</text>
<text x="307.3" y="239.2">MFG APPR.</text>
<text x="307.3" y="243.9">Q.A.</text>
<text x="307.3" y="248.1">COMMENTS:</text>
</g>
<g font-size="2.1">
<text x="227.9" y="259.2">NEXT ASSY</text>
<text x="253.3" y="259.2">USED ON</text>
<text x="239.3" y="265">APPLICATION</text>
<text x="275.5" y="265.1">DO NOT SCALE DRAWING</text>
</g>
<g font-size="2">
<text x="271.6" y="244.1">INTERPRET GEOMETRIC</text>
<text x="180.2" y="250">THE INFORMATION CONTAINED IN THIS</text>
<text x="183.9" y="246.4">PROPRIETARY AND CONFIDENTIAL</text>
<text x="271.5" y="250.2">MATERIAL</text>
<text x="271.6" y="246.6">TOLERANCING PER:</text>
<text x="180.2" y="252.5">DRAWING IS THE SOLE PROPERTY OF</text>
<text x="180.2" y="255.1">&lt;INSERT COMPANY NAME HERE&gt;. ANY</text>
<text x="180.2" y="257.6">REPRODUCTION IN PART OR AS A WHOLE</text>
<text x="271.5" y="257">FINISH</text>
<text x="180.2" y="260.1">WITHOUT THE WRITTEN PERMISSION OF</text>
<text x="180.2" y="262.6">&lt;INSERT COMPANY NAME HERE&gt; IS</text>
<text x="180.2" y="265.2">PROHIBITED.</text>
</g>
</svg>
